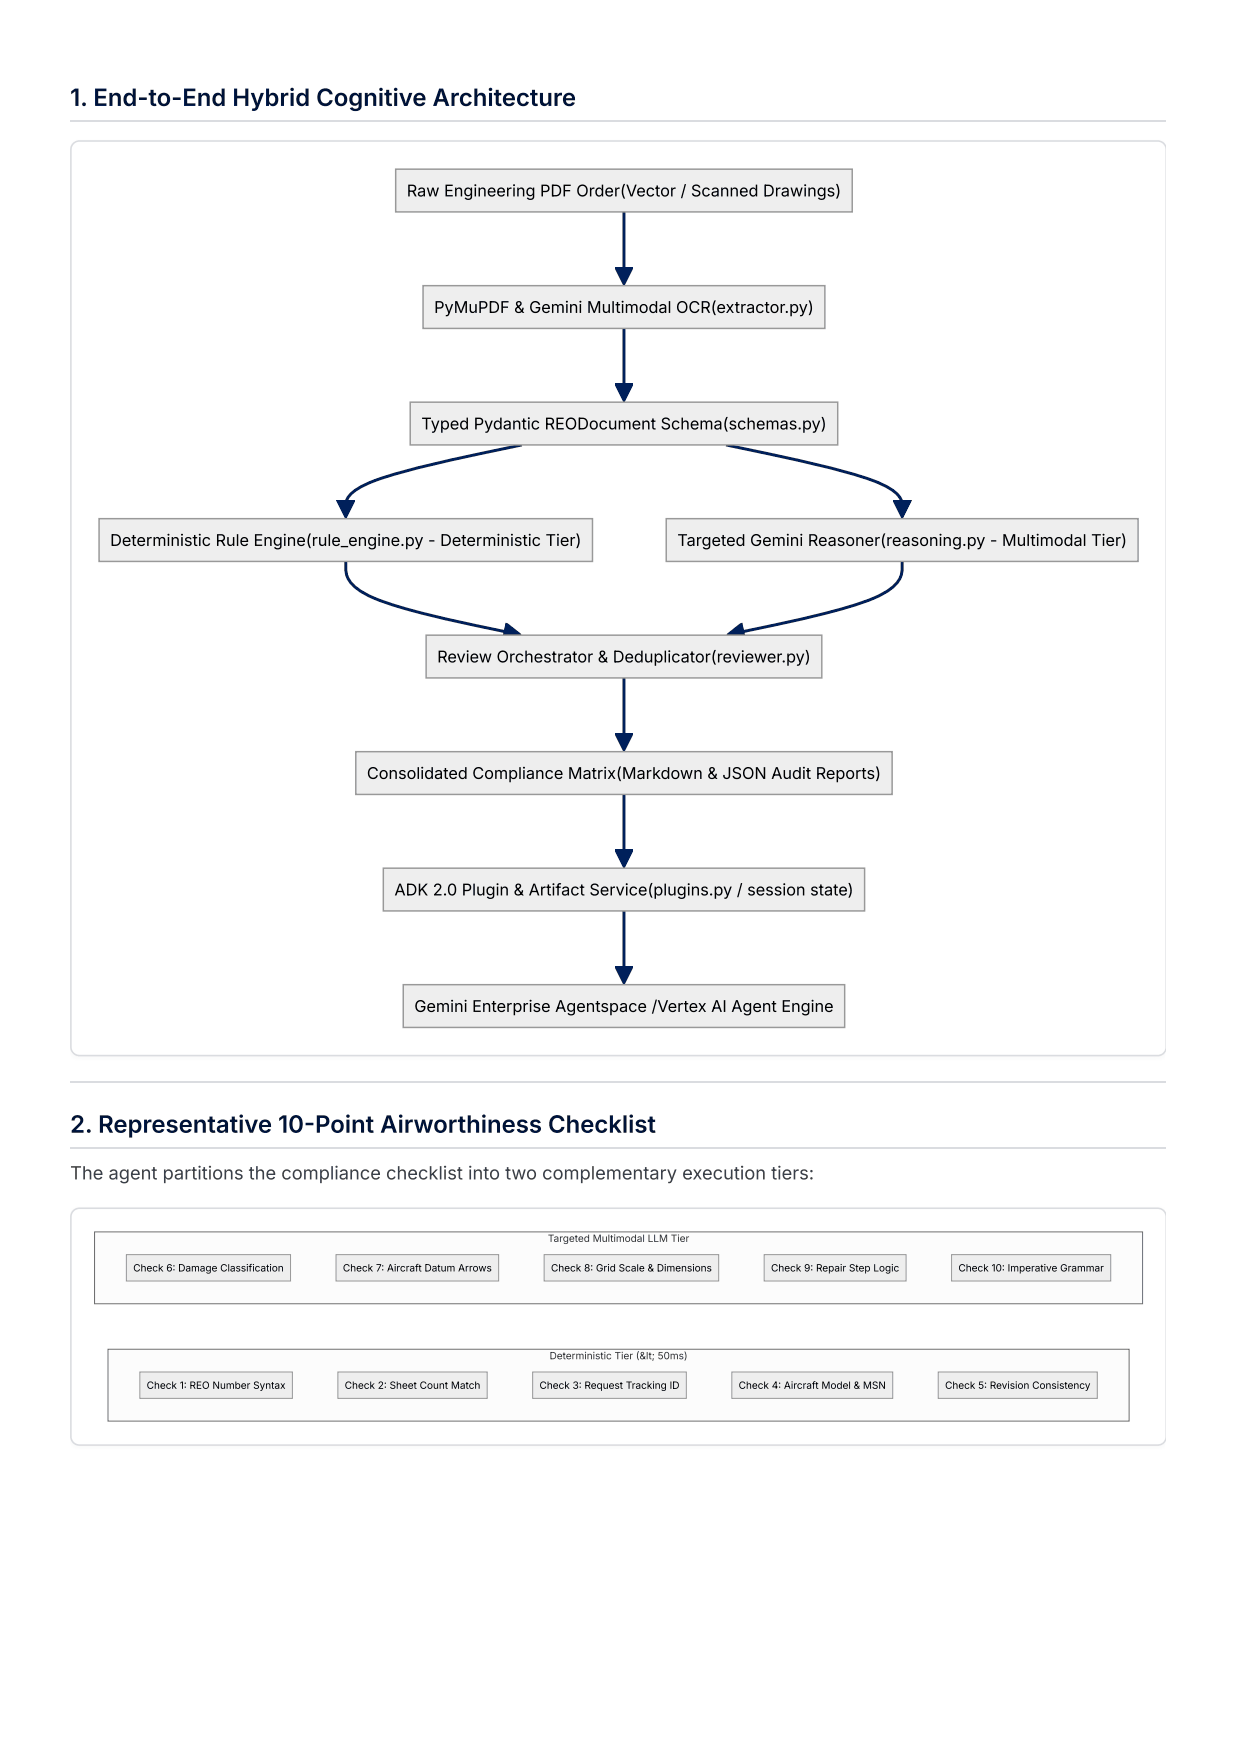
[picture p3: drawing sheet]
<svg xmlns="http://www.w3.org/2000/svg" width="210mm" height="297mm" viewBox="0 0 210 297" stroke-linecap="round" stroke-linejoin="round" font-family="sans-serif">
<path d="M11.9 20.5h186.1" fill="none" stroke="#dadce0" stroke-width=".26"/>
<path d="M12.5 24.4l.4-.3 .6-.2h183.1a1.33 1.33 0 0 1 1.4 1.5v152.4a1.33 1.33 0 0 1-1.4 1.5h-183.1a1.46 1.46 0 0 1-1.5-1.5v-152.4l.1-.6z" fill="#fff"/>
<path d="M198 24.9l-.6-.7-.8-.3h-183.1a1.46 1.46 0 0 0-1.5 1.5v152.4a1.46 1.46 0 0 0 1.5 1.5h183.1l.8-.3 .6-.7M11.9 183.8h186.1M11.9 194.9h186.1" fill="none" stroke="#dadce0" stroke-width=".26"/>
<path d="M12.5 205.6l.4-.3 .6-.1h183.1a1.33 1.33 0 0 1 1.4 1.4v37.3a1.33 1.33 0 0 1-1.4 1.5h-183.1a1.46 1.46 0 0 1-1.5-1.5v-37.3l.1-.5z" fill="#fff"/>
<path d="M198 206.2l-.6-.8-.8-.2h-183.1a1.46 1.46 0 0 0-1.5 1.4v37.3a1.46 1.46 0 0 0 1.5 1.5h183.1l.8-.2 .6-.8" fill="none" stroke="#dadce0" stroke-width=".26"/>
<path d="M106 36v11.2" fill="none" stroke="#00205b" stroke-width=".5"/>
<g fill="#00205b">
<path d="M104.5 45.4h3l-1.5 3z"/>
<path d="M107.2 45.6l.3 .1-.2 .3-.2-.1zM107.1 45.9l.2 .1-.1 .3-.3-.2zM106.9 46.1l.3 .2-.1 .2-.3-.1zM106.8 46.4l.3 .1-.2 .3-.2-.1zM106.7 46.7l.2 .1-.1 .3-.3-.2zM106.5 46.9l.3 .2-.1 .2-.3-.1zM106.4 47.2l.3 .1-.2 .3-.2-.1zM106.3 47.5l.2 .1-.1 .3-.3-.2zM106.1 47.7l.3 .2-.1 .2-.3-.1zM106 48l.3 .1-.2 .3-.3-.1zM105.7 48.2l.3-.1 .1 .2h-.3l.3 .1h-.1zM105.6 48l.2-.2 .2 .3-.3 .1zM105.4 47.7l.3-.1 .1 .2-.2 .2zM105.3 47.4l.3-.1 .1 .3-.3 .1zM105.2 47.2l.2-.2 .2 .3-.3 .1zM105 46.9l.3-.1 .1 .2-.2 .2zM104.9 46.6l.3-.1 .1 .3-.3 .1zM104.8 46.4l.2-.2 .2 .3-.3 .1zM104.6 46.1l.3-.2 .1 .3-.2 .2zM104.5 45.8l.3-.1 .1 .2-.3 .2zM104.4 45.5l.2-.1 .2 .3-.3 .1zM104.4 45.3h.2v.2h-.1l.1-.2v.1l-.2 .1zM104.6 45.3h.3v.2h-.3zM104.9 45.3h.3v.2h-.3zM105.2 45.3h.3v.2h-.3zM105.5 45.3h.3v.2h-.3zM105.8 45.3h.3v.2h-.3zM106.1 45.3h.3v.2h-.3zM106.4 45.3h.4v.2h-.4zM106.8 45.3h.3v.2h-.3zM107.1 45.3h.3v.2h-.3zM107.3 45.3l.2 .2h-.1v-.2h.1v.4l-.3-.1z"/>
</g>
<path d="M106 55.8v11.2" fill="none" stroke="#00205b" stroke-width=".5"/>
<g fill="#00205b">
<path d="M104.5 65.2h3l-1.5 3z"/>
<path d="M107.2 65.4l.3 .1-.2 .3-.2-.2zM107.1 65.6l.2 .2-.1 .2-.3-.1zM106.9 65.9l.3 .1-.1 .3-.3-.1zM106.8 66.2l.3 .1-.2 .3-.2-.2zM106.7 66.4l.2 .2-.1 .2-.3-.1zM106.5 66.7l.3 .1-.1 .3-.3-.1zM106.4 67l.3 .1-.2 .3-.2-.2zM106.3 67.2l.2 .2-.1 .3-.3-.2zM106.1 67.5l.3 .2-.1 .2-.3-.1zM106 67.8l.3 .1-.2 .3-.3-.1zM105.7 68l.3-.1 .1 .2h-.3l.3 .1h-.1zM105.6 67.7l.2-.1 .2 .3-.3 .1zM105.4 67.5l.3-.2 .1 .3-.2 .1zM105.3 67.2l.3-.1 .1 .2-.3 .2zM105.2 66.9l.2-.1 .2 .3-.3 .1zM105 66.7l.3-.2 .1 .3-.2 .1zM104.9 66.4l.3-.1 .1 .2-.3 .2zM104.8 66.1l.2-.1 .2 .3-.3 .1zM104.6 65.9l.3-.2 .1 .3-.2 .1zM104.5 65.6l.3-.1 .1 .2-.3 .2zM104.4 65.3l.2-.1 .2 .3-.3 .1zM104.4 65.1h.2v.2h-.1l.1-.2v.1l-.2 .1zM104.6 65.1h.3v.2h-.3zM104.9 65.1h.3v.2h-.3zM105.2 65.1h.3v.2h-.3zM105.5 65.1h.3v.2h-.3zM105.8 65.1h.3v.2h-.3zM106.1 65.1h.3v.2h-.3zM106.4 65.1h.4v.2h-.4zM106.8 65.1h.3v.2h-.3zM107.1 65.1h.3v.2h-.3zM107.3 65.1l.2 .2h-.1v-.2h.1v.4l-.3-.1z"/>
</g>
<path d="M88.6 75.6l-11.8 2.5a92.5 92.5 0 0 0-14.6 4.1 6.4 6.4 0 0 0-3.3 2.7l-.2 .7v1.2" fill="none" stroke="#00205b" stroke-width=".5"/>
<g fill="#00205b">
<path d="M57.2 84.9h3l-1.5 3.1z"/>
<path d="M60 85.1l.2 .2-.1 .3-.3-.2zM59.8 85.4l.3 .2-.1 .2-.3-.1zM59.7 85.7l.3 .1-.2 .3-.3-.1zM59.5 86l.3 .1-.1 .3-.3-.2zM59.4 86.2l.3 .2-.2 .2-.2-.1zM59.3 86.5l.2 .1-.1 .3-.3-.1zM59.1 86.8l.3 .1-.1 .3-.3-.2zM59 87l.3 .2-.2 .2-.2-.1zM58.9 87.3l.2 .1-.1 .3-.3-.1zM58.7 87.6l.3 .1-.1 .3-.3-.2zM58.5 87.8l.2-.1 .2 .2h-.3l.3 .1h-.2zM58.3 87.5l.3-.1 .1 .3-.2 .1zM58.2 87.3l.3-.2 .1 .3-.3 .1zM58.1 87l.2-.1 .2 .2-.3 .2zM57.9 86.7l.3-.1 .1 .3-.2 .1zM57.8 86.5l.3-.2 .1 .3-.3 .1zM57.7 86.2l.2-.1 .2 .2-.3 .2zM57.5 85.9l.3-.1 .1 .3-.2 .1zM57.4 85.7l.3-.2 .1 .3-.3 .1zM57.3 85.4l.2-.2 .2 .3-.3 .2zM57.2 85.1l.2-.1 .1 .2-.2 .2zM57.2 84.9h.2v.2h-.2l.1-.2 .1 .1-.2 .1zM57.4 84.9h.3v.2h-.3zM57.7 84.9h.3v.2h-.3zM58 84.9h.3v.2h-.3zM58.3 84.9h.3v.2h-.3zM58.6 84.9h.3v.2h-.3zM58.9 84.9h.3v.2h-.3zM59.2 84.9h.3v.2h-.3zM59.5 84.9h.3v.2h-.3zM59.8 84.9h.3v.2h-.3zM60.1 84.9l.1 .2h-.1v-.2h.2l-.1 .4-.2-.2z"/>
</g>
<path d="M123.3 75.6l11.8 2.5a92.5 92.5 0 0 1 14.6 4.1 6.4 6.4 0 0 1 3.3 2.7l.2 .7v1.2" fill="none" stroke="#00205b" stroke-width=".5"/>
<g fill="#00205b">
<path d="M151.7 84.9h3l-1.5 3.1z"/>
<path d="M154.4 85.1l.3 .2-.1 .3-.3-.2zM154.3 85.4l.3 .2-.2 .2-.2-.1zM154.2 85.7l.2 .1-.1 .3-.3-.1zM154 86l.3 .1-.1 .3-.3-.2zM153.9 86.2l.3 .2-.2 .2-.2-.1zM153.8 86.5l.2 .1-.1 .3-.3-.1zM153.6 86.8l.3 .1-.1 .3-.3-.2zM153.5 87l.3 .2-.2 .2-.2-.1zM153.4 87.3l.2 .1-.1 .3-.3-.1zM153.2 87.6l.3 .1-.1 .3-.3-.2zM153 87.8l.2-.1 .1 .2h-.2l.3 .1h-.2zM152.8 87.5l.3-.1 .1 .3-.2 .1zM152.7 87.3l.3-.2 .1 .3-.3 .1zM152.5 87l.3-.1 .2 .2-.3 .2zM152.4 86.7l.3-.1 .1 .3-.3 .1zM152.3 86.5l.2-.2 .2 .3-.3 .1zM152.1 86.2l.3-.1 .1 .2-.2 .2zM152 85.9l.3-.1 .1 .3-.3 .1zM151.9 85.7l.2-.2 .2 .3-.3 .1zM151.7 85.4l.3-.2 .1 .3-.2 .2zM151.6 85.1l.3-.1 .1 .2-.3 .2zM151.6 84.9h.3v.2h-.2l.1-.2 .1 .1-.3 .1zM151.9 84.9h.3v.2h-.3zM152.2 84.9h.3v.2h-.3zM152.5 84.9h.3v.2h-.3zM152.8 84.9h.3v.2h-.3zM153.1 84.9h.3v.2h-.3zM153.4 84.9h.3v.2h-.3zM153.7 84.9h.3v.2h-.3zM154 84.9h.3v.2h-.3zM154.3 84.9h.3v.2h-.3zM154.6 84.9l.1 .2h-.1v-.2h.1v.4l-.3-.2z"/>
</g>
<path d="M58.7 95.3a4.6 4.6 0 0 0 2.3 4.9 37.8 37.8 0 0 0 10.5 3.9l6 1.4 9.8 2.1" fill="none" stroke="#00205b" stroke-width=".5"/>
<g fill="#00205b">
<path d="M85.9 105.8l2.6 2-3.3 .9z"/>
<path d="M86.2 105.8l.2 .2-.2 .2-.2-.1zM86.4 106l.3 .2-.2 .2-.3-.2zM86.7 106.2l.2 .2-.2 .2-.2-.2zM86.9 106.4l.2 .2-.2 .2-.2-.2zM87.1 106.6l.3 .2-.2 .2-.3-.2zM87.4 106.8l.2 .1-.2 .3-.2-.2zM87.6 106.9l.2 .2-.1 .3-.3-.2zM87.8 107.1l.3 .2-.2 .2-.2-.1zM88.1 107.3l.2 .2-.2 .2-.2-.2zM88.3 107.5l.2 .2-.1 .2-.3-.2zM88.2 107.8l.3-.1-.1 .3 .1-.3 .3 .2-.5 .1zM87.9 107.8h.3l.1 .2-.3 .1zM87.6 107.9l.3-.1 .1 .3-.3 .1zM87.3 108l.3-.1 .1 .3-.3 .1zM87.1 108.1l.2-.1 .1 .3-.3 .1zM86.8 108.1h.3v.3h-.3zM86.5 108.2l.3-.1v.3l-.3 .1zM86.2 108.3l.3-.1v.3l-.2 .1zM85.9 108.4l.3-.1 .1 .3-.3 .1zM85.6 108.4h.3l.1 .3h-.3zM85.3 108.5l.3-.1 .1 .3-.3 .1zM85.2 108.5h.2v.2l-.2-.2h.1l.1 .3-.2 .1zM85.2 108.2h.3l-.1 .3h-.2zM85.3 107.9h.3l-.1 .3h-.3zM85.3 107.6l.3 .1v.2h-.3zM85.4 107.3l.3 .1-.1 .3-.3-.1zM85.4 107l.3 .1v.3l-.3-.1zM85.5 106.7l.3 .1-.1 .3-.3-.1zM85.6 106.4l.3 .1-.1 .3-.3-.1zM85.6 106.1l.3 .1v.3l-.3-.1zM85.7 105.8l.3 .1-.1 .3-.3-.1zM85.8 105.7l.4 .1-.2 .3-.2-.2 .2-.1v.1l-.3-.1z"/>
</g>
<path d="M153.2 95.3a4.6 4.6 0 0 1-2.2 4.9 37.8 37.8 0 0 1-10.6 3.9l-6 1.4-9.8 2.1" fill="none" stroke="#00205b" stroke-width=".5"/>
<g fill="#00205b">
<path d="M123.4 107.8l2.7-2 .6 2.9z"/>
<path d="M126.1 108.4l.3 .1-.1 .3-.2-.1zM125.8 108.3l.3 .1v.3l-.3-.1zM125.5 108.2l.3 .1v.3l-.3-.1zM125.3 108.2h.2v.3h-.3zM125 108.1l.3 .1-.1 .3-.3-.1zM124.7 108l.3 .1-.1 .3-.3-.1zM124.4 107.9l.3 .1-.1 .3-.3-.1zM124.1 107.9h.3l-.1 .3-.3-.1zM123.8 107.8l.3 .1-.1 .2h-.3zM123.5 107.7l.3 .1-.1 .3-.3-.1zM123.1 107.9l.4-.3 .2 .2-.2 .2v-.3l-.1 .3zM123.5 107.6l.3-.2 .1 .2-.2 .2zM123.8 107.4l.2-.2 .2 .2-.3 .2zM124 107.2l.2-.2 .2 .2-.2 .2zM124.2 107l.3-.2 .1 .3-.2 .1zM124.5 106.8l.2-.2 .2 .3-.3 .2zM124.7 106.6l.2-.2 .2 .3-.2 .2zM124.9 106.4l.3-.1 .2 .2-.3 .2zM125.2 106.3l.2-.2 .2 .2-.2 .2zM125.4 106.1l.2-.2 .2 .2-.2 .2zM125.6 105.9l.3-.2 .2 .2-.3 .2zM125.9 105.7h.3v.2l-.3 .1v-.2l.2 .1zM125.9 106l.3-.1 .1 .3-.3 .1zM126 106.3l.3-.1 .1 .3-.3 .1zM126.1 106.6l.3-.1v.3l-.3 .1zM126.1 106.9l.3-.1 .1 .3h-.3zM126.2 107.1h.3v.3h-.2zM126.3 107.4h.2l.1 .3h-.3zM126.3 107.7h.3l.1 .3h-.3zM126.4 108h.3v.3h-.3zM126.4 108.3h.3v.3h-.2zM126.4 108.5h.3l-.2 .2v-.1h.2v.3l-.4-.1z"/>
</g>
<path d="M106 115.1v11.2" fill="none" stroke="#00205b" stroke-width=".5"/>
<g fill="#00205b">
<path d="M104.5 124.5h3l-1.5 3z"/>
<path d="M107.2 124.7l.3 .2-.2 .2-.2-.1zM107.1 125l.2 .1-.1 .3-.3-.1zM106.9 125.3l.3 .1-.1 .3-.3-.2zM106.8 125.5l.3 .2-.2 .2-.2-.1zM106.7 125.8l.2 .1-.1 .3-.3-.1zM106.5 126.1l.3 .1-.1 .3-.3-.2zM106.4 126.3l.3 .2-.2 .2-.2-.1zM106.3 126.6l.2 .1-.1 .3-.3-.1zM106.1 126.9l.3 .1-.1 .3-.3-.2zM106 127.1l.3 .2-.2 .2-.3-.1zM105.7 127.4l.3-.2 .1 .3h-.3h.3l-.1 .1zM105.6 127.1l.2-.1 .2 .2-.3 .2zM105.4 126.8l.3-.1 .1 .3-.2 .1zM105.3 126.6l.3-.2 .1 .3-.3 .1zM105.2 126.3l.2-.1 .2 .2-.3 .2zM105 126l.3-.1 .1 .3-.2 .1zM104.9 125.8l.3-.2 .1 .3-.3 .1zM104.8 125.5l.2-.1 .2 .2-.3 .2zM104.6 125.2l.3-.1 .1 .3-.2 .1zM104.5 124.9l.3-.1 .1 .3-.3 .1zM104.4 124.7l.2-.2 .2 .3-.3 .1zM104.4 124.5h.2v.2h-.1l.1-.2-.2 .2zM104.6 124.5h.3v.2h-.3zM104.9 124.5h.3v.2h-.3zM105.2 124.5h.3v.2h-.3zM105.5 124.5h.3v.2h-.3zM105.8 124.5h.3v.2h-.3zM106.1 124.5h.3v.2h-.3zM106.4 124.5h.4v.2h-.4zM106.8 124.5h.3v.2h-.3zM107.1 124.5h.3v.2h-.3zM107.3 124.5l.2 .2h-.1v-.2h.1v.4l-.3-.2z"/>
</g>
<path d="M106 134.9v11.2" fill="none" stroke="#00205b" stroke-width=".5"/>
<g fill="#00205b">
<path d="M104.5 144.3h3l-1.5 3z"/>
<path d="M107.2 144.5l.3 .1-.2 .3-.2-.1zM107.1 144.8l.2 .1-.1 .3-.3-.2zM106.9 145l.3 .2-.1 .2-.3-.1zM106.8 145.3l.3 .1-.2 .3-.2-.1zM106.7 145.6l.2 .1-.1 .3-.3-.2zM106.5 145.8l.3 .2-.1 .2-.3-.1zM106.4 146.1l.3 .1-.2 .3-.2-.1zM106.3 146.4l.2 .1-.1 .3-.3-.1zM106.1 146.7l.3 .1-.1 .3-.3-.2zM106 146.9l.3 .2-.2 .2-.3-.1zM105.7 147.2l.3-.2 .1 .2h-.3l.3 .1-.1 .1zM105.6 146.9l.2-.2 .2 .3-.3 .2zM105.4 146.6l.3-.1 .1 .2-.2 .2zM105.3 146.3l.3-.1 .1 .3-.3 .1zM105.2 146.1l.2-.2 .2 .3-.3 .1zM105 145.8l.3-.1 .1 .2-.2 .2zM104.9 145.5l.3-.1 .1 .3-.3 .1zM104.8 145.3l.2-.2 .2 .3-.3 .1zM104.6 145l.3-.1 .1 .2-.2 .2zM104.5 144.7l.3-.1 .1 .3-.3 .1zM104.4 144.5l.2-.2 .2 .3-.3 .1zM104.4 144.3h.2v.2h-.1l.1-.2-.2 .2zM104.6 144.3h.3v.2h-.3zM104.9 144.3h.3v.2h-.3zM105.2 144.3h.3v.2h-.3zM105.5 144.3h.3v.2h-.3zM105.8 144.3h.3v.2h-.3zM106.1 144.3h.3v.2h-.3zM106.4 144.3h.4v.2h-.4zM106.8 144.3h.3v.2h-.3zM107.1 144.3h.3v.2h-.3zM107.3 144.3l.2 .2h-.1v-.2h.1v.3l-.3-.1z"/>
</g>
<path d="M106 154.7v11.2" fill="none" stroke="#00205b" stroke-width=".5"/>
<g fill="#00205b">
<path d="M104.5 164.1h3l-1.5 3z"/>
<path d="M107.2 164.3l.3 .1-.2 .3-.2-.1zM107.1 164.6l.2 .1-.1 .3-.3-.2zM106.9 164.8l.3 .2-.1 .2-.3-.1zM106.8 165.1l.3 .1-.2 .3-.2-.1zM106.7 165.4l.2 .1-.1 .3-.3-.2zM106.5 165.6l.3 .2-.1 .2-.3-.1zM106.4 165.9l.3 .1-.2 .3-.2-.1zM106.3 166.2l.2 .1-.1 .3-.3-.2zM106.1 166.4l.3 .2-.1 .2-.3-.1zM106 166.7l.3 .1-.2 .3-.3-.1zM105.7 166.9l.3-.1 .1 .2h-.3l.3 .1h-.1zM105.6 166.7l.2-.2 .2 .3-.3 .1zM105.4 166.4l.3-.1 .1 .2-.2 .2zM105.3 166.1l.3-.1 .1 .3-.3 .1zM105.2 165.9l.2-.2 .2 .3-.3 .1zM105 165.6l.3-.1 .1 .2-.2 .2zM104.9 165.3l.3-.1 .1 .3-.3 .1zM104.8 165.1l.2-.2 .2 .3-.3 .1zM104.6 164.8l.3-.1 .1 .2-.2 .2zM104.5 164.5l.3-.1 .1 .3-.3 .1zM104.4 164.2l.2-.1 .2 .3-.3 .1zM104.4 164h.2v.2h-.1l.1-.2v.1l-.2 .1zM104.6 164h.3v.2h-.3zM104.9 164h.3v.2h-.3zM105.2 164h.3v.2h-.3zM105.5 164h.3v.2h-.3zM105.8 164h.3v.2h-.3zM106.1 164h.3v.2h-.3zM106.4 164h.4v.2h-.4zM106.8 164h.3v.2h-.3zM107.1 164h.3v.2h-.3zM107.3 164l.2 .2h-.1v-.2h.1v.4l-.3-.1z"/>
</g>
<path d="M67.2 28.7h77.5v7.3h-77.5z" fill="#eee"/>
<path d="M67.2 28.7h77.5v7.3h-77.5z" fill="none" stroke="#999" stroke-width=".25"/>
<path d="M71.8 48.5h68.3v7.3h-68.3z" fill="#eee"/>
<path d="M71.8 48.5h68.3v7.3h-68.3z" fill="none" stroke="#999" stroke-width=".25"/>
<path d="M69.7 68.3h72.6v7.3h-72.6z" fill="#eee"/>
<path d="M69.7 68.3h72.6v7.3h-72.6z" fill="none" stroke="#999" stroke-width=".25"/>
<path d="M16.8 88.1h83.8v7.2h-83.8z" fill="#eee"/>
<path d="M16.8 88.1h83.8v7.2h-83.8z" fill="none" stroke="#999" stroke-width=".25"/>
<path d="M113.1 88.1h80.2v7.2h-80.2z" fill="#eee"/>
<path d="M113.1 88.1h80.2v7.2h-80.2z" fill="none" stroke="#999" stroke-width=".25"/>
<path d="M72.4 107.9h67.2v7.2h-67.2z" fill="#eee"/>
<path d="M72.4 107.9h67.2v7.2h-67.2z" fill="none" stroke="#999" stroke-width=".25"/>
<path d="M60.4 127.6h91.1v7.3h-91.1z" fill="#eee"/>
<path d="M60.4 127.6h91.1v7.3h-91.1z" fill="none" stroke="#999" stroke-width=".25"/>
<path d="M65.1 147.4h81.7v7.3h-81.7z" fill="#eee"/>
<path d="M65.1 147.4h81.7v7.3h-81.7z" fill="none" stroke="#999" stroke-width=".25"/>
<path d="M68.5 167.2h74.9v7.3h-74.9z" fill="#eee"/>
<path d="M68.5 167.2h74.9v7.3h-74.9z" fill="none" stroke="#999" stroke-width=".25"/>
<path d="M16.1 209.2h177.9v12.2h-177.9z" fill="#fcfcfc"/>
<path d="M16.1 209.2h177.9v12.2h-177.9z" fill="none" stroke="#707070" stroke-width=".17"/>
<path d="M21.5 213.1h27.8v4.4h-27.8z" fill="#eee"/>
<path d="M21.5 213.1h27.8v4.4h-27.8z" fill="none" stroke="#999" stroke-width=".17"/>
<path d="M57.1 213.1h27.6v4.4h-27.6z" fill="#eee"/>
<path d="M57.1 213.1h27.6v4.4h-27.6z" fill="none" stroke="#999" stroke-width=".17"/>
<path d="M92.4 213.1h29.6v4.4h-29.6z" fill="#eee"/>
<path d="M92.4 213.1h29.6v4.4h-29.6z" fill="none" stroke="#999" stroke-width=".17"/>
<path d="M129.8 213.1h24.1v4.4h-24.1z" fill="#eee"/>
<path d="M129.8 213.1h24.1v4.4h-24.1z" fill="none" stroke="#999" stroke-width=".17"/>
<path d="M161.6 213.1h27v4.4h-27z" fill="#eee"/>
<path d="M161.6 213.1h27v4.4h-27z" fill="none" stroke="#999" stroke-width=".17"/>
<path d="M18.3 229.1h173.4v12.2h-173.4z" fill="#fcfcfc"/>
<path d="M18.3 229.1h173.4v12.2h-173.4z" fill="none" stroke="#707070" stroke-width=".17"/>
<path d="M23.7 233h26v4.5h-26z" fill="#eee"/>
<path d="M23.7 233h26v4.5h-26z" fill="none" stroke="#999" stroke-width=".17"/>
<path d="M57.4 233h25.3v4.5h-25.3z" fill="#eee"/>
<path d="M57.4 233h25.3v4.5h-25.3z" fill="none" stroke="#999" stroke-width=".17"/>
<path d="M90.5 233h26v4.5h-26z" fill="#eee"/>
<path d="M90.5 233h26v4.5h-26z" fill="none" stroke="#999" stroke-width=".17"/>
<path d="M124.3 233h27.3v4.5h-27.3z" fill="#eee"/>
<path d="M124.3 233h27.3v4.5h-27.3z" fill="none" stroke="#999" stroke-width=".17"/>
<path d="M159.3 233h27v4.5h-27z" fill="#eee"/>
<path d="M159.3 233h27v4.5h-27z" fill="none" stroke="#999" stroke-width=".17"/>
<g font-size="4.1" fill="#001338">
<text x="11.9" y="18">1. End-to-End Hybrid Cognitive Architecture</text>
<text x="11.9" y="192.4">2. Representative 10-Point Airworthiness Checklist</text>
</g>
<text font-size="3.1" fill="#3c4043" x="11.9" y="200.3">The agent partitions the compliance checklist into two complementary execution tiers:</text>
<g font-size="2.8">
<text x="69.1" y="33.4">Raw Engineering PDF Order(Vector / Scanned Drawings)</text>
<text x="73.7" y="53.1">PyMuPDF &amp; Gemini Multimodal OCR(extractor.py)</text>
<text x="71.5" y="72.9">Typed Pydantic REODocument Schema(schemas.py)</text>
<text x="18.7" y="92.7">Deterministic Rule Engine(rule_engine.py - Deterministic Tier)</text>
<text x="115" y="92.7">Targeted Gemini Reasoner(reasoning.py - Multimodal Tier)</text>
<text x="74.2" y="112.5">Review Orchestrator &amp; Deduplicator(reviewer.py)</text>
<text x="62.3" y="132.3">Consolidated Compliance Matrix(Markdown &amp; JSON Audit Reports)</text>
<text x="67" y="152.1">ADK 2.0 Plugin &amp; Artifact Service(plugins.py / session state)</text>
<text x="70.4" y="171.8">Gemini Enterprise Agentspace /Vertex AI Agent Engine</text>
</g>
<g font-size="1.7">
<text x="22.6" y="215.9">Check 6: Damage Classification</text>
<text x="58.2" y="215.9">Check 7: Aircraft Datum Arrows</text>
<text x="93.6" y="215.9">Check 8: Grid Scale &amp; Dimensions</text>
<text x="130.9" y="215.9">Check 9: Repair Step Logic</text>
<text x="162.8" y="215.9">Check 10: Imperative Grammar</text>
<text x="24.9" y="235.8">Check 1: REO Number Syntax</text>
<text x="58.5" y="235.8">Check 2: Sheet Count Match</text>
<text x="91.6" y="235.8">Check 3: Request Tracking ID</text>
<text x="125.4" y="235.8">Check 4: Aircraft Model &amp; MSN</text>
<text x="160.5" y="235.8">Check 5: Revision Consistency</text>
</g>
<g font-size="1.7" fill="#333">
<text x="93" y="210.9">Targeted Multimodal LLM Tier</text>
<text x="93.3" y="230.8">Deterministic Tier (&amp;lt; 50ms)</text>
</g>
</svg>
